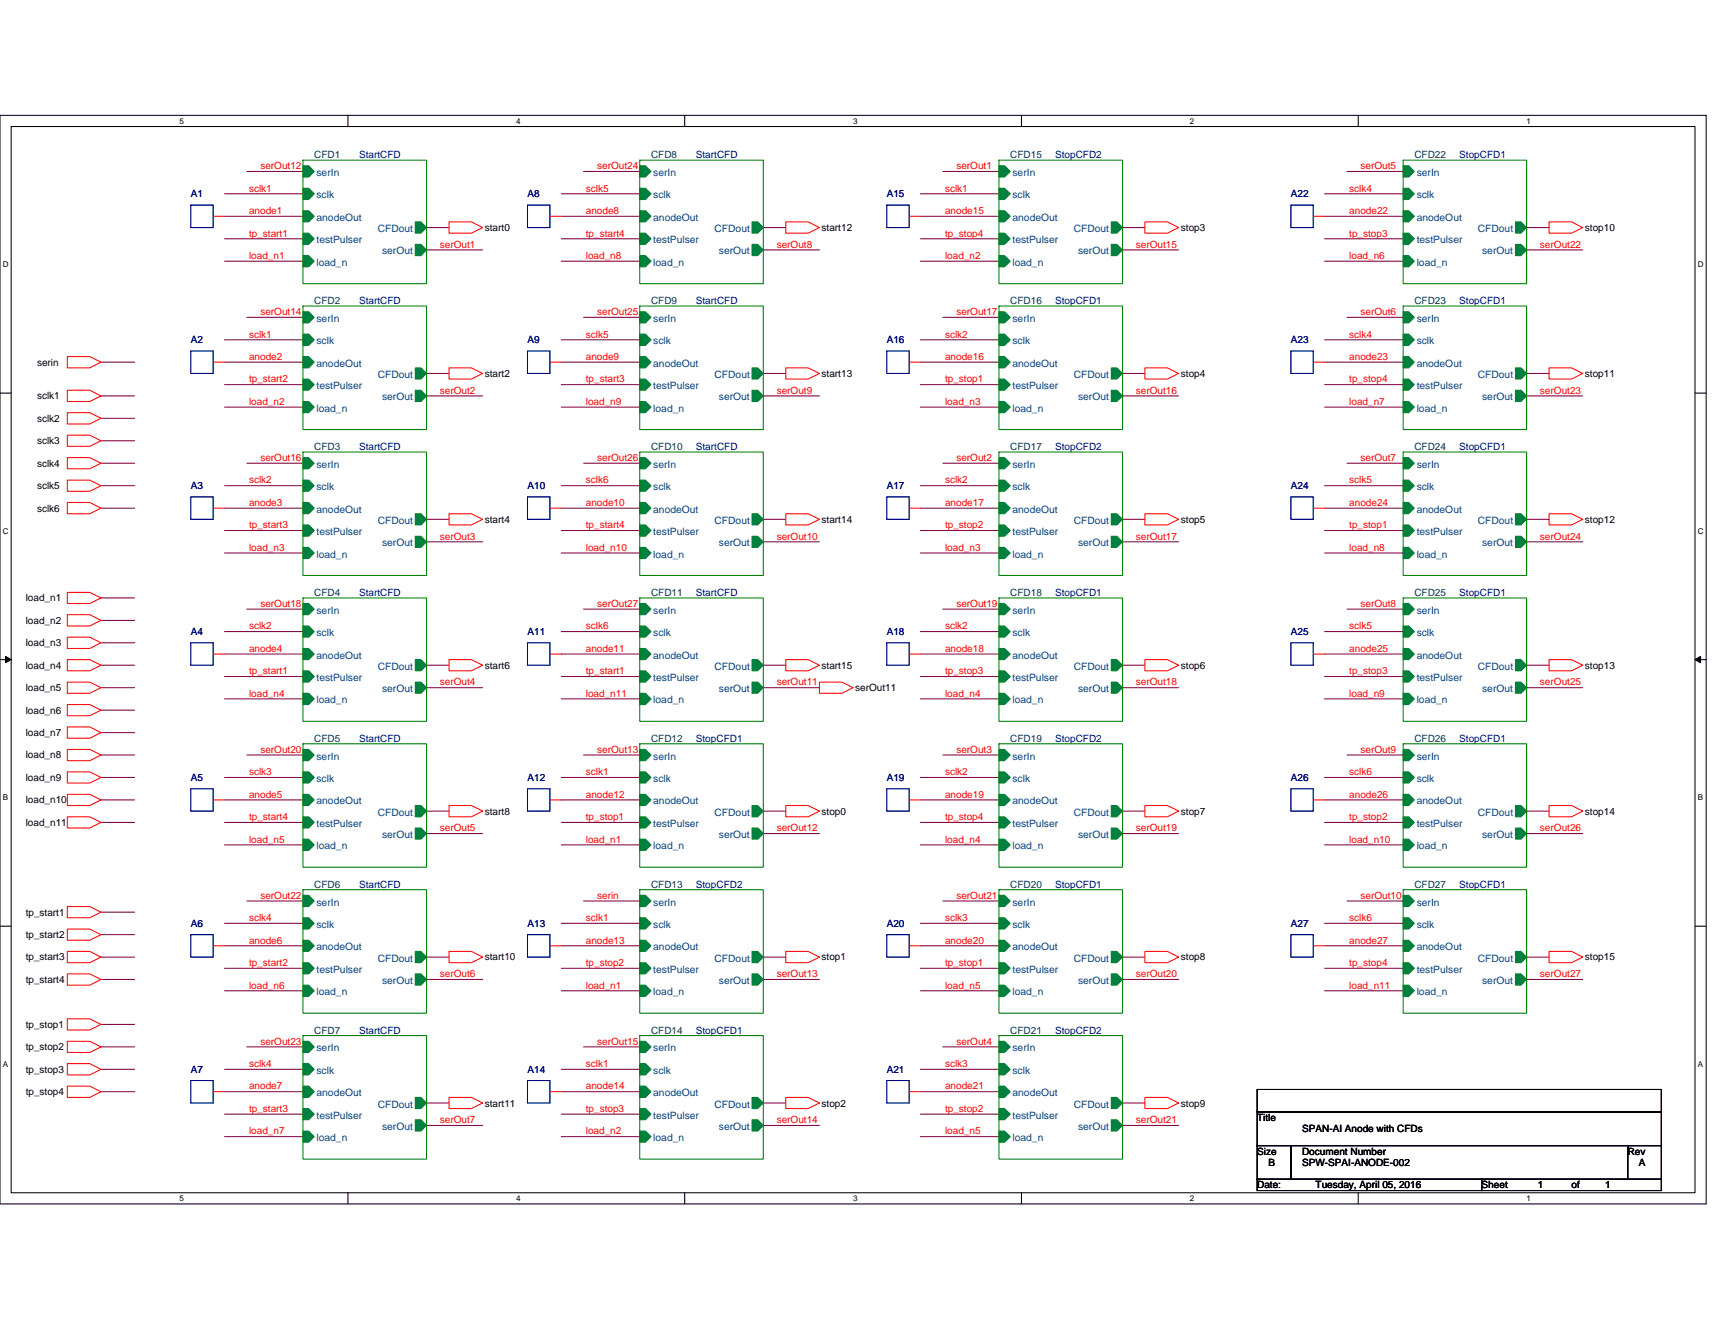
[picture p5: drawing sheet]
<svg xmlns="http://www.w3.org/2000/svg" width="279mm" height="216mm" viewBox="0 0 279 216" stroke-linecap="round" stroke-linejoin="round" font-family="sans-serif">
<path d="M0 18.8h278v177.4h-278zM1.8 20.6h274.3v173.8h-274.3z" fill="none" stroke="#000" stroke-width=".17"/>
<g fill="#fff">
<path d="M29.3 19h.7v1.4h-.7z"/>
<path d="M29.3 194.5h.7v1.5h-.7z"/>
</g>
<path d="M56.7 18.8v1.8M56.7 194.4v1.8" fill="none" stroke="#000" stroke-width=".17"/>
<g fill="#fff">
<path d="M84.1 19h.7v1.4h-.7z"/>
<path d="M84.1 194.5h.7v1.5h-.7z"/>
</g>
<path d="M111.5 18.8v1.8M111.5 194.4v1.8" fill="none" stroke="#000" stroke-width=".17"/>
<g fill="#fff">
<path d="M139 19h.7v1.4h-.7z"/>
<path d="M139 194.5h.7v1.5h-.7z"/>
</g>
<path d="M166.4 18.8v1.8M166.4 194.4v1.8" fill="none" stroke="#000" stroke-width=".17"/>
<g fill="#fff">
<path d="M193.8 19h.8v1.4h-.8z"/>
<path d="M193.8 194.5h.8v1.5h-.8z"/>
</g>
<path d="M221.3 18.8v1.8M221.3 194.4v1.8" fill="none" stroke="#000" stroke-width=".17"/>
<g fill="#fff">
<path d="M248.7 19h.7v1.4h-.7z"/>
<path d="M248.7 194.5h.7v1.5h-.7z"/>
<path d="M.5 42.3h.9v1.5h-.9z"/>
<path d="M276.6 42.3h1v1.5h-1z"/>
<path d="M.5 85.8h.9v1.4h-.9z"/>
<path d="M276.6 85.8h1v1.4h-1z"/>
</g>
<path d="M0 64.1h1.8M276.1 64.1h1.9" fill="none" stroke="#000" stroke-width=".17"/>
<g fill="#fff">
<path d="M.5 129.2h.8v1.5h-.8z"/>
<path d="M276.6 129.2h.9v1.5h-.9z"/>
</g>
<path d="M0 107.5h1.8M276.1 107.5h1.9" fill="none" stroke="#000" stroke-width=".17"/>
<path d="M.9 107l.9 .5-.9 .5zM276.1 107.5l1-.5v1z" fill="#000" stroke="#000" stroke-width=".16"/>
<g fill="#fff">
<path d="M.5 172.6h.8v1.5h-.8z"/>
<path d="M276.6 172.6h.9v1.5h-.9z"/>
</g>
<path d="M0 150.9h1.8M276.1 150.9h1.9M204.8 177.5h65.9v3.7h-65.9zM204.8 181.2h65.9v5.5h-65.9zM204.8 186.7h5.5v5.5h-5.5zM204.8 192.2h36.6v1.8h-36.6zM210.3 186.7h54.9v5.5h-54.9zM241.4 192.2h29.3v1.8h-29.3zM265.2 186.7h5.5v5.5h-5.5z" fill="none" stroke="#000" stroke-width=".17"/>
<g fill="none" stroke="#800040" stroke-width=".17">
<path d="M36.6 35.2h12.8M36.6 31.6h12.8M36.6 38.9h12.8M40.2 27.9h9.2M69.5 37.1h3.7M91.4 35.2h12.8M91.4 38.9h12.8M91.4 31.6h12.8M95.1 27.9h9.1M124.4 37.1h3.6M149.9 35.2h12.9M149.9 38.9h12.9"/>
<path d="M149.9 31.6h12.9M153.6 27.9h9.2M182.9 37.1h3.6M215.8 35.2h12.8M215.8 38.9h12.8M215.8 31.6h12.8M219.5 27.9h9.1M248.7 37.1h3.7M16.4 59h5.5M36.6 59h12.8M36.6 42.6h12.8M36.6 55.4h12.8"/>
<path d="M40.2 51.7h9.2M69.5 40.7h9.1M91.4 59h12.8M91.4 42.6h12.8M91.4 55.4h12.8M95.1 51.7h9.1M124.4 40.7h9.1M149.9 59h12.9M149.9 42.6h12.9M149.9 55.4h12.9M153.6 51.7h9.2M182.9 40.7h9.1"/>
<path d="M215.8 59h12.8M215.8 42.6h12.8M215.8 55.4h12.8M219.5 51.7h9.1M248.7 40.7h9.2M16.4 64.5h5.5M16.4 68.2h5.5M16.4 71.8h5.5M16.4 75.5h5.5M16.4 79.1h5.5M36.6 66.3h12.8M36.6 62.7h12.8"/>
<path d="M36.6 79.1h12.8M40.2 75.5h9.2M69.5 64.5h9.1M69.5 60.9h3.7M91.4 66.3h12.8M91.4 79.1h12.8M91.4 62.7h12.8M95.1 75.5h9.1M124.4 60.9h3.6M124.4 64.5h9.1M149.9 66.3h12.9M149.9 62.7h12.9"/>
<path d="M149.9 79.1h12.9M153.6 75.5h9.2M182.9 64.5h9.1M182.9 60.9h3.6M215.8 66.3h12.8M215.8 62.7h12.8M215.8 79.1h12.8M219.5 75.5h9.1M248.7 64.5h9.2M248.7 60.9h3.7M16.4 97.4h5.5M16.4 82.8h5.5"/>
<path d="M36.6 82.8h12.8M36.6 90.1h12.8M36.6 86.4h12.8M40.2 99.3h9.2M69.5 88.3h9.1M69.5 84.6h3.7M91.4 82.8h12.8M91.4 90.1h12.8M91.4 86.4h12.8M95.1 99.3h9.1M124.4 84.6h3.6M124.4 88.3h9.1"/>
<path d="M149.9 82.8h12.9M149.9 90.1h12.9M149.9 86.4h12.9M153.6 99.3h9.2M182.9 88.3h9.1M182.9 84.6h3.6M215.8 82.8h12.8M215.8 90.1h12.8M215.8 86.4h12.8M219.5 99.3h9.1M248.7 88.3h9.2M248.7 84.6h3.7"/>
<path d="M16.4 101.1h5.5M16.4 119.4h5.5M16.4 115.7h5.5M16.4 112.1h5.5M16.4 108.4h5.5M16.4 104.7h5.5M36.6 106.6h12.8M36.6 113.9h12.8M36.6 110.2h12.8M36.6 102.9h12.8M69.5 112.1h9.1M69.5 108.4h3.7"/>
<path d="M91.4 106.6h12.8M91.4 113.9h12.8M91.4 102.9h12.8M91.4 110.2h12.8M124.4 108.4h3.6M124.4 112.1h9.1M149.9 106.6h12.9M149.9 113.9h12.9M149.9 110.2h12.9M149.9 102.9h12.9M182.9 112.1h9.1M182.9 108.4h3.6"/>
<path d="M215.8 106.6h12.8M215.8 113.9h12.8M215.8 102.9h12.8M215.8 110.2h12.8M248.7 112.1h9.2M248.7 108.4h3.7M16.4 123h5.5M16.4 126.7h5.5M16.4 130.3h5.5M16.4 134h5.5M36.6 130.3h12.8M36.6 137.7h12.8"/>
<path d="M36.6 126.7h12.8M36.6 134h12.8M40.2 123h9.2M69.5 135.8h9.1M69.5 132.2h3.7M91.4 130.3h12.8M91.4 137.7h12.8M91.4 134h12.8M91.4 126.7h12.8M95.1 123h9.1M124.4 132.2h3.6M124.4 135.8h9.1"/>
<path d="M149.9 130.3h12.9M149.9 137.7h12.9M149.9 134h12.9M149.9 126.7h12.9M153.6 123h9.2M182.9 135.8h9.1M182.9 132.2h3.6M215.8 130.3h12.8M215.8 137.7h12.8M215.8 126.7h12.8M215.8 134h12.8M219.5 123h9.1"/>
<path d="M248.7 135.8h9.2M248.7 132.2h3.7M16.4 148.6h5.5M16.4 152.3h5.5M16.4 156h5.5M16.4 159.6h5.5M36.6 154.1h12.8M36.6 150.5h12.8M36.6 157.8h12.8M40.2 146.8h9.2M69.5 159.6h9.1M69.5 156h3.7"/>
<path d="M91.4 154.1h12.8M91.4 157.8h12.8M91.4 150.5h12.8M95.1 146.8h9.1M124.4 156h3.6M124.4 159.6h9.1M149.9 154.1h12.9M149.9 157.8h12.9M149.9 150.5h12.9M153.6 146.8h9.2M182.9 159.6h9.1M182.9 156h3.6"/>
<path d="M215.8 154.1h12.8M215.8 157.8h12.8M215.8 150.5h12.8M219.5 146.8h9.1M248.7 159.6h9.2M248.7 156h3.7M16.4 166.9h5.5M16.4 170.6h5.5M16.4 174.2h5.5M16.4 177.9h5.5M36.6 177.9h12.8M36.6 161.4h12.8"/>
<path d="M36.6 174.2h12.8M40.2 170.6h9.2M69.5 179.7h3.7M91.4 177.9h12.8M91.4 161.4h12.8M91.4 174.2h12.8M95.1 170.6h9.1M124.4 179.7h3.6M149.9 177.9h12.9M149.9 161.4h12.9M149.9 174.2h12.9M153.6 170.6h9.2"/>
<path d="M182.9 179.7h3.6M215.8 161.4h12.8M36.6 185.2h12.8M36.6 181.5h12.8M69.5 183.4h9.1M91.4 185.2h12.8M91.4 181.5h12.8M124.4 183.4h9.1M149.9 185.2h12.9M149.9 181.5h12.9M182.9 183.4h9.1"/>
</g>
<g fill="none" stroke="#f00" stroke-width=".17">
<path d="M34.7 35.2h1.9M73.2 36.2h3.6l1.8 .9-1.8 .9h-3.6zM89.6 35.2h1.8M128 36.2h3.7l1.8 .9-1.8 .9h-3.7zM148.1 35.2h1.8M186.5 36.2h3.7l1.8 .9-1.8 .9h-3.7zM214 35.2h1.8M252.4 36.2h3.6l1.9 .9-1.9 .9h-3.6zM11 58.1h3.6l1.8 .9-1.8 .9h-3.6zM34.7 59h1.9M73.2 59.9h3.6l1.8 1-1.8 .9h-3.6zM89.6 59h1.8"/>
<path d="M128 59.9h3.7l1.8 1-1.8 .9h-3.7zM148.1 59h1.8M186.5 59.9h3.7l1.8 1-1.8 .9h-3.7zM214 59h1.8M252.4 59.9h3.6l1.9 1-1.9 .9h-3.6zM11 63.6h3.6l1.8 .9-1.8 .9h-3.6zM11 67.2h3.6l1.8 1-1.8 .9h-3.6zM11 70.9h3.6l1.8 .9-1.8 .9h-3.6zM11 74.6h3.6l1.8 .9-1.8 .9h-3.6zM11 78.2h3.6l1.8 .9-1.8 1h-3.6zM11 81.9h3.6l1.8 .9-1.8 .9h-3.6zM11 96.5h3.6l1.8 .9-1.8 .9h-3.6z"/>
<path d="M34.7 82.8h1.9M73.2 83.7h3.6l1.8 .9-1.8 .9h-3.6zM89.6 82.8h1.8M128 83.7h3.7l1.8 .9-1.8 .9h-3.7zM148.1 82.8h1.8M186.5 83.7h3.7l1.8 .9-1.8 .9h-3.7zM214 82.8h1.8M252.4 83.7h3.6l1.9 .9-1.9 .9h-3.6zM11 111.1h3.6l1.8 1-1.8 .9h-3.6zM11 114.8h3.6l1.8 .9-1.8 .9h-3.6zM11 100.2h3.6l1.8 .9-1.8 .9h-3.6zM11 103.8h3.6l1.8 .9-1.8 1h-3.6z"/>
<path d="M11 107.5h3.6l1.8 .9-1.8 .9h-3.6zM11 118.4h3.6l1.8 1-1.8 .9h-3.6zM34.7 106.6h1.9M73.2 107.5h3.6l1.8 .9-1.8 .9h-3.6zM89.6 106.6h1.8M128 107.5h3.7l1.8 .9-1.8 .9h-3.7zM133.5 111.1h3.7l1.8 1-1.8 .9h-3.7zM148.1 106.6h1.8M186.5 107.5h3.7l1.8 .9-1.8 .9h-3.7zM214 106.6h1.8M252.4 107.5h3.6l1.9 .9-1.9 .9h-3.6zM11 122.1h3.6l1.8 .9-1.8 1h-3.6z"/>
<path d="M11 125.8h3.6l1.8 .9-1.8 .9h-3.6zM11 129.4h3.6l1.8 .9-1.8 1h-3.6zM11 133.1h3.6l1.8 .9-1.8 .9h-3.6zM34.7 130.3h1.9M73.2 131.3h3.6l1.8 .9-1.8 .9h-3.6zM89.6 130.3h1.8M128 131.3h3.7l1.8 .9-1.8 .9h-3.7zM148.1 130.3h1.8M186.5 131.3h3.7l1.8 .9-1.8 .9h-3.7zM214 130.3h1.8M252.4 131.3h3.6l1.9 .9-1.9 .9h-3.6zM11 147.7h3.6l1.8 .9-1.8 .9h-3.6z"/>
<path d="M11 151.4h3.6l1.8 .9-1.8 .9h-3.6zM11 155h3.6l1.8 1-1.8 .9h-3.6zM11 158.7h3.6l1.8 .9-1.8 .9h-3.6zM34.7 154.1h1.9M73.2 155h3.6l1.8 1-1.8 .9h-3.6zM89.6 154.1h1.8M128 155h3.7l1.8 1-1.8 .9h-3.7zM148.1 154.1h1.8M186.5 155h3.7l1.8 1-1.8 .9h-3.7zM214 154.1h1.8M252.4 155h3.6l1.9 1-1.9 .9h-3.6zM11 166h3.6l1.8 .9-1.8 .9h-3.6z"/>
<path d="M11 169.7h3.6l1.8 .9-1.8 .9h-3.6zM11 173.3h3.6l1.8 .9-1.8 1h-3.6zM11 177h3.6l1.8 .9-1.8 .9h-3.6zM34.7 177.9h1.9M73.2 178.8h3.6l1.8 .9-1.8 .9h-3.6zM89.6 177.9h1.8M128 178.8h3.7l1.8 .9-1.8 .9h-3.7zM148.1 177.9h1.8M186.5 178.8h3.7l1.8 .9-1.8 .9h-3.7z"/>
</g>
<g fill="none" stroke="#00f" stroke-width=".17">
<path d="M31.1 33.4h3.6v3.7h-3.6zM85.9 33.4h3.7v3.7h-3.7zM144.5 33.4h3.6v3.7h-3.6zM210.3 33.4h3.7v3.7h-3.7zM31.1 57.2h3.6v3.7h-3.6zM85.9 57.2h3.7v3.7h-3.7zM144.5 57.2h3.6v3.7h-3.6zM210.3 57.2h3.7v3.7h-3.7zM31.1 81h3.6v3.6h-3.6zM85.9 81h3.7v3.6h-3.7zM144.5 81h3.6v3.6h-3.6zM210.3 81h3.7v3.6h-3.7z"/>
<path d="M31.1 104.7h3.6v3.7h-3.6zM85.9 104.7h3.7v3.7h-3.7zM144.5 104.7h3.6v3.7h-3.6zM210.3 104.7h3.7v3.7h-3.7zM31.1 128.5h3.6v3.7h-3.6zM85.9 128.5h3.7v3.7h-3.7zM144.5 128.5h3.6v3.7h-3.6zM210.3 128.5h3.7v3.7h-3.7zM31.1 152.3h3.6v3.7h-3.6zM85.9 152.3h3.7v3.7h-3.7zM144.5 152.3h3.6v3.7h-3.6zM210.3 152.3h3.7v3.7h-3.7z"/>
<path d="M31.1 176.1h3.6v3.6h-3.6zM85.9 176.1h3.7v3.6h-3.7zM144.5 176.1h3.6v3.6h-3.6z"/>
</g>
<g fill="#008040" stroke="#008040" stroke-width=".17">
<path d="M49.4 81.9h.9l.9 .9-.9 .9h-.9z" fill-rule="evenodd"/>
<path d="M49.4 78.2h.9l.9 .9-.9 1h-.9z" fill-rule="evenodd"/>
<path d="M49.4 74.6h.9l.9 .9-.9 .9h-.9z" fill-rule="evenodd"/>
<path d="M49.4 89.2h.9l.9 .9-.9 .9h-.9z" fill-rule="evenodd"/>
<path d="M67.6 87.4h1l.9 .9-.9 .9h-1z" fill-rule="evenodd"/>
<path d="M49.4 85.5h.9l.9 .9-.9 1h-.9z" fill-rule="evenodd"/>
<path d="M67.6 83.7h1l.9 .9-.9 .9h-1z" fill-rule="evenodd"/>
<path d="M104.2 153.2h1l.9 .9-.9 .9h-1z" fill-rule="evenodd"/>
<path d="M104.2 149.5h1l.9 1-.9 .9h-1z" fill-rule="evenodd"/>
<path d="M104.2 145.9h1l.9 .9-.9 .9h-1z" fill-rule="evenodd"/>
<path d="M104.2 160.5h1l.9 .9-.9 .9h-1z" fill-rule="evenodd"/>
<path d="M122.5 158.7h.9l1 .9-1 .9h-.9z" fill-rule="evenodd"/>
<path d="M104.2 156.9h1l.9 .9-.9 .9h-1z" fill-rule="evenodd"/>
<path d="M122.5 155h.9l1 1-1 .9h-.9z" fill-rule="evenodd"/>
<path d="M228.6 129.4h.9l.9 .9-.9 1h-.9z" fill-rule="evenodd"/>
<path d="M228.6 125.8h.9l.9 .9-.9 .9h-.9z" fill-rule="evenodd"/>
<path d="M228.6 122.1h.9l.9 .9-.9 1h-.9z" fill-rule="evenodd"/>
<path d="M228.6 136.7h.9l.9 1-.9 .9h-.9z" fill-rule="evenodd"/>
<path d="M246.9 134.9h.9l.9 .9-.9 .9h-.9z" fill-rule="evenodd"/>
<path d="M228.6 133.1h.9l.9 .9-.9 .9h-.9z" fill-rule="evenodd"/>
<path d="M246.9 131.3h.9l.9 .9-.9 .9h-.9z" fill-rule="evenodd"/>
<path d="M104.2 177h1l.9 .9-.9 .9h-1z" fill-rule="evenodd"/>
<path d="M104.2 173.3h1l.9 .9-.9 1h-1z" fill-rule="evenodd"/>
<path d="M104.2 169.7h1l.9 .9-.9 .9h-1z" fill-rule="evenodd"/>
<path d="M104.2 184.3h1l.9 .9-.9 .9h-1z" fill-rule="evenodd"/>
<path d="M122.5 182.5h.9l1 .9-1 .9h-.9z" fill-rule="evenodd"/>
<path d="M104.2 180.6h1l.9 .9-.9 1h-1z" fill-rule="evenodd"/>
<path d="M122.5 178.8h.9l1 .9-1 .9h-.9z" fill-rule="evenodd"/>
<path d="M228.6 153.2h.9l.9 .9-.9 .9h-.9z" fill-rule="evenodd"/>
<path d="M228.6 149.5h.9l.9 1-.9 .9h-.9z" fill-rule="evenodd"/>
<path d="M228.6 145.9h.9l.9 .9-.9 .9h-.9z" fill-rule="evenodd"/>
<path d="M228.6 160.5h.9l.9 .9-.9 .9h-.9z" fill-rule="evenodd"/>
<path d="M246.9 158.7h.9l.9 .9-.9 .9h-.9z" fill-rule="evenodd"/>
<path d="M228.6 156.9h.9l.9 .9-.9 .9h-.9z" fill-rule="evenodd"/>
<path d="M246.9 155h.9l.9 1-.9 .9h-.9z" fill-rule="evenodd"/>
<path d="M162.8 34.3h.9l.9 .9-.9 1h-.9z" fill-rule="evenodd"/>
<path d="M162.8 30.7h.9l.9 .9-.9 .9h-.9z" fill-rule="evenodd"/>
<path d="M162.8 27h.9l.9 .9-.9 1h-.9z" fill-rule="evenodd"/>
<path d="M162.8 41.7h.9l.9 .9-.9 .9h-.9z" fill-rule="evenodd"/>
<path d="M181 39.8h.9l1 .9-1 1h-.9z" fill-rule="evenodd"/>
<path d="M162.8 38h.9l.9 .9-.9 .9h-.9z" fill-rule="evenodd"/>
<path d="M181 36.2h.9l1 .9-1 .9h-.9z" fill-rule="evenodd"/>
<path d="M162.8 58.1h.9l.9 .9-.9 .9h-.9z" fill-rule="evenodd"/>
<path d="M162.8 54.4h.9l.9 1-.9 .9h-.9z" fill-rule="evenodd"/>
<path d="M162.8 50.8h.9l.9 .9-.9 .9h-.9z" fill-rule="evenodd"/>
<path d="M162.8 65.4h.9l.9 .9-.9 .9h-.9z" fill-rule="evenodd"/>
<path d="M181 63.6h.9l1 .9-1 .9h-.9z" fill-rule="evenodd"/>
<path d="M162.8 61.8h.9l.9 .9-.9 .9h-.9z" fill-rule="evenodd"/>
<path d="M181 59.9h.9l1 1-1 .9h-.9z" fill-rule="evenodd"/>
<path d="M49.4 105.7h.9l.9 .9-.9 .9h-.9z" fill-rule="evenodd"/>
<path d="M49.4 102h.9l.9 .9-.9 .9h-.9z" fill-rule="evenodd"/>
<path d="M49.4 98.3h.9l.9 1-.9 .9h-.9z" fill-rule="evenodd"/>
<path d="M49.4 113h.9l.9 .9-.9 .9h-.9z" fill-rule="evenodd"/>
<path d="M67.6 111.1h1l.9 1-.9 .9h-1z" fill-rule="evenodd"/>
<path d="M49.4 109.3h.9l.9 .9-.9 .9h-.9z" fill-rule="evenodd"/>
<path d="M67.6 107.5h1l.9 .9-.9 .9h-1z" fill-rule="evenodd"/>
<path d="M162.8 81.9h.9l.9 .9-.9 .9h-.9z" fill-rule="evenodd"/>
<path d="M162.8 78.2h.9l.9 .9-.9 1h-.9z" fill-rule="evenodd"/>
<path d="M162.8 74.6h.9l.9 .9-.9 .9h-.9z" fill-rule="evenodd"/>
<path d="M162.8 89.2h.9l.9 .9-.9 .9h-.9z" fill-rule="evenodd"/>
<path d="M181 87.4h.9l1 .9-1 .9h-.9z" fill-rule="evenodd"/>
<path d="M162.8 85.5h.9l.9 .9-.9 1h-.9z" fill-rule="evenodd"/>
<path d="M181 83.7h.9l1 .9-1 .9h-.9z" fill-rule="evenodd"/>
<path d="M49.4 129.4h.9l.9 .9-.9 1h-.9z" fill-rule="evenodd"/>
<path d="M49.4 125.8h.9l.9 .9-.9 .9h-.9z" fill-rule="evenodd"/>
<path d="M49.4 122.1h.9l.9 .9-.9 1h-.9z" fill-rule="evenodd"/>
<path d="M49.4 136.7h.9l.9 1-.9 .9h-.9z" fill-rule="evenodd"/>
<path d="M67.6 134.9h1l.9 .9-.9 .9h-1z" fill-rule="evenodd"/>
<path d="M49.4 133.1h.9l.9 .9-.9 .9h-.9z" fill-rule="evenodd"/>
<path d="M67.6 131.3h1l.9 .9-.9 .9h-1z" fill-rule="evenodd"/>
<path d="M162.8 105.7h.9l.9 .9-.9 .9h-.9z" fill-rule="evenodd"/>
<path d="M162.8 102h.9l.9 .9-.9 .9h-.9z" fill-rule="evenodd"/>
<path d="M162.8 98.3h.9l.9 1-.9 .9h-.9z" fill-rule="evenodd"/>
<path d="M162.8 113h.9l.9 .9-.9 .9h-.9z" fill-rule="evenodd"/>
<path d="M181 111.1h.9l1 1-1 .9h-.9z" fill-rule="evenodd"/>
<path d="M162.8 109.3h.9l.9 .9-.9 .9h-.9z" fill-rule="evenodd"/>
<path d="M181 107.5h.9l1 .9-1 .9h-.9z" fill-rule="evenodd"/>
<path d="M49.4 153.2h.9l.9 .9-.9 .9h-.9z" fill-rule="evenodd"/>
<path d="M49.4 149.5h.9l.9 1-.9 .9h-.9z" fill-rule="evenodd"/>
<path d="M49.4 145.9h.9l.9 .9-.9 .9h-.9z" fill-rule="evenodd"/>
<path d="M49.4 160.5h.9l.9 .9-.9 .9h-.9z" fill-rule="evenodd"/>
<path d="M67.6 158.7h1l.9 .9-.9 .9h-1z" fill-rule="evenodd"/>
<path d="M49.4 156.9h.9l.9 .9-.9 .9h-.9z" fill-rule="evenodd"/>
<path d="M67.6 155h1l.9 1-.9 .9h-1z" fill-rule="evenodd"/>
<path d="M162.8 129.4h.9l.9 .9-.9 1h-.9z" fill-rule="evenodd"/>
<path d="M162.8 125.8h.9l.9 .9-.9 .9h-.9z" fill-rule="evenodd"/>
<path d="M162.8 122.1h.9l.9 .9-.9 1h-.9z" fill-rule="evenodd"/>
<path d="M162.8 136.7h.9l.9 1-.9 .9h-.9z" fill-rule="evenodd"/>
<path d="M181 134.9h.9l1 .9-1 .9h-.9z" fill-rule="evenodd"/>
<path d="M162.8 133.1h.9l.9 .9-.9 .9h-.9z" fill-rule="evenodd"/>
<path d="M181 131.3h.9l1 .9-1 .9h-.9z" fill-rule="evenodd"/>
<path d="M49.4 177h.9l.9 .9-.9 .9h-.9z" fill-rule="evenodd"/>
<path d="M49.4 173.3h.9l.9 .9-.9 1h-.9z" fill-rule="evenodd"/>
<path d="M49.4 169.7h.9l.9 .9-.9 .9h-.9z" fill-rule="evenodd"/>
<path d="M49.4 184.3h.9l.9 .9-.9 .9h-.9z" fill-rule="evenodd"/>
<path d="M67.6 182.5h1l.9 .9-.9 .9h-1z" fill-rule="evenodd"/>
<path d="M49.4 180.6h.9l.9 .9-.9 1h-.9z" fill-rule="evenodd"/>
<path d="M67.6 178.8h1l.9 .9-.9 .9h-1z" fill-rule="evenodd"/>
<path d="M162.8 153.2h.9l.9 .9-.9 .9h-.9z" fill-rule="evenodd"/>
<path d="M162.8 149.5h.9l.9 1-.9 .9h-.9z" fill-rule="evenodd"/>
<path d="M162.8 145.9h.9l.9 .9-.9 .9h-.9z" fill-rule="evenodd"/>
<path d="M162.8 160.5h.9l.9 .9-.9 .9h-.9z" fill-rule="evenodd"/>
<path d="M181 158.7h.9l1 .9-1 .9h-.9z" fill-rule="evenodd"/>
<path d="M162.8 156.9h.9l.9 .9-.9 .9h-.9z" fill-rule="evenodd"/>
<path d="M181 155h.9l1 1-1 .9h-.9z" fill-rule="evenodd"/>
<path d="M104.2 34.3h1l.9 .9-.9 1h-1z" fill-rule="evenodd"/>
<path d="M104.2 30.7h1l.9 .9-.9 .9h-1z" fill-rule="evenodd"/>
<path d="M104.2 27h1l.9 .9-.9 1h-1z" fill-rule="evenodd"/>
<path d="M104.2 41.7h1l.9 .9-.9 .9h-1z" fill-rule="evenodd"/>
<path d="M122.5 39.8h.9l1 .9-1 1h-.9z" fill-rule="evenodd"/>
<path d="M104.2 38h1l.9 .9-.9 .9h-1z" fill-rule="evenodd"/>
<path d="M122.5 36.2h.9l1 .9-1 .9h-.9z" fill-rule="evenodd"/>
<path d="M162.8 177h.9l.9 .9-.9 .9h-.9z" fill-rule="evenodd"/>
<path d="M162.8 173.3h.9l.9 .9-.9 1h-.9z" fill-rule="evenodd"/>
<path d="M162.8 169.7h.9l.9 .9-.9 .9h-.9z" fill-rule="evenodd"/>
<path d="M162.8 184.3h.9l.9 .9-.9 .9h-.9z" fill-rule="evenodd"/>
<path d="M181 182.5h.9l1 .9-1 .9h-.9z" fill-rule="evenodd"/>
<path d="M162.8 180.6h.9l.9 .9-.9 1h-.9z" fill-rule="evenodd"/>
<path d="M181 178.8h.9l1 .9-1 .9h-.9z" fill-rule="evenodd"/>
<path d="M104.2 58.1h1l.9 .9-.9 .9h-1z" fill-rule="evenodd"/>
<path d="M104.2 54.4h1l.9 1-.9 .9h-1z" fill-rule="evenodd"/>
<path d="M104.2 50.8h1l.9 .9-.9 .9h-1z" fill-rule="evenodd"/>
<path d="M104.2 65.4h1l.9 .9-.9 .9h-1z" fill-rule="evenodd"/>
<path d="M122.5 63.6h.9l1 .9-1 .9h-.9z" fill-rule="evenodd"/>
<path d="M104.2 61.8h1l.9 .9-.9 .9h-1z" fill-rule="evenodd"/>
<path d="M122.5 59.9h.9l1 1-1 .9h-.9z" fill-rule="evenodd"/>
<path d="M228.6 34.3h.9l.9 .9-.9 1h-.9z" fill-rule="evenodd"/>
<path d="M228.6 30.7h.9l.9 .9-.9 .9h-.9z" fill-rule="evenodd"/>
<path d="M228.6 27h.9l.9 .9-.9 1h-.9z" fill-rule="evenodd"/>
<path d="M228.6 41.7h.9l.9 .9-.9 .9h-.9z" fill-rule="evenodd"/>
<path d="M246.9 39.8h.9l.9 .9-.9 1h-.9z" fill-rule="evenodd"/>
<path d="M228.6 38h.9l.9 .9-.9 .9h-.9z" fill-rule="evenodd"/>
<path d="M246.9 36.2h.9l.9 .9-.9 .9h-.9z" fill-rule="evenodd"/>
<path d="M49.4 58.1h.9l.9 .9-.9 .9h-.9z" fill-rule="evenodd"/>
<path d="M49.4 54.4h.9l.9 1-.9 .9h-.9z" fill-rule="evenodd"/>
<path d="M49.4 50.8h.9l.9 .9-.9 .9h-.9z" fill-rule="evenodd"/>
<path d="M49.4 65.4h.9l.9 .9-.9 .9h-.9z" fill-rule="evenodd"/>
<path d="M67.6 63.6h1l.9 .9-.9 .9h-1z" fill-rule="evenodd"/>
<path d="M49.4 61.8h.9l.9 .9-.9 .9h-.9z" fill-rule="evenodd"/>
<path d="M67.6 59.9h1l.9 1-.9 .9h-1z" fill-rule="evenodd"/>
<path d="M104.2 81.9h1l.9 .9-.9 .9h-1z" fill-rule="evenodd"/>
<path d="M104.2 78.2h1l.9 .9-.9 1h-1z" fill-rule="evenodd"/>
<path d="M104.2 74.6h1l.9 .9-.9 .9h-1z" fill-rule="evenodd"/>
<path d="M104.2 89.2h1l.9 .9-.9 .9h-1z" fill-rule="evenodd"/>
<path d="M122.5 87.4h.9l1 .9-1 .9h-.9z" fill-rule="evenodd"/>
<path d="M104.2 85.5h1l.9 .9-.9 1h-1z" fill-rule="evenodd"/>
<path d="M122.5 83.7h.9l1 .9-1 .9h-.9z" fill-rule="evenodd"/>
<path d="M228.6 58.1h.9l.9 .9-.9 .9h-.9z" fill-rule="evenodd"/>
<path d="M228.6 54.4h.9l.9 1-.9 .9h-.9z" fill-rule="evenodd"/>
<path d="M228.6 50.8h.9l.9 .9-.9 .9h-.9z" fill-rule="evenodd"/>
<path d="M228.6 65.4h.9l.9 .9-.9 .9h-.9z" fill-rule="evenodd"/>
<path d="M246.9 63.6h.9l.9 .9-.9 .9h-.9z" fill-rule="evenodd"/>
<path d="M228.6 61.8h.9l.9 .9-.9 .9h-.9z" fill-rule="evenodd"/>
<path d="M246.9 59.9h.9l.9 1-.9 .9h-.9z" fill-rule="evenodd"/>
<path d="M49.4 34.3h.9l.9 .9-.9 1h-.9z" fill-rule="evenodd"/>
<path d="M49.4 30.7h.9l.9 .9-.9 .9h-.9z" fill-rule="evenodd"/>
<path d="M49.4 27h.9l.9 .9-.9 1h-.9z" fill-rule="evenodd"/>
<path d="M49.4 41.7h.9l.9 .9-.9 .9h-.9z" fill-rule="evenodd"/>
<path d="M67.6 39.8h1l.9 .9-.9 1h-1z" fill-rule="evenodd"/>
<path d="M49.4 38h.9l.9 .9-.9 .9h-.9z" fill-rule="evenodd"/>
<path d="M67.6 36.2h1l.9 .9-.9 .9h-1z" fill-rule="evenodd"/>
<path d="M104.2 105.7h1l.9 .9-.9 .9h-1z" fill-rule="evenodd"/>
<path d="M104.2 102h1l.9 .9-.9 .9h-1z" fill-rule="evenodd"/>
<path d="M104.2 98.3h1l.9 1-.9 .9h-1z" fill-rule="evenodd"/>
<path d="M104.2 113h1l.9 .9-.9 .9h-1z" fill-rule="evenodd"/>
<path d="M122.5 111.1h.9l1 1-1 .9h-.9z" fill-rule="evenodd"/>
<path d="M104.2 109.3h1l.9 .9-.9 .9h-1z" fill-rule="evenodd"/>
<path d="M122.5 107.5h.9l1 .9-1 .9h-.9z" fill-rule="evenodd"/>
<path d="M228.6 81.9h.9l.9 .9-.9 .9h-.9z" fill-rule="evenodd"/>
<path d="M228.6 78.2h.9l.9 .9-.9 1h-.9z" fill-rule="evenodd"/>
<path d="M228.6 74.6h.9l.9 .9-.9 .9h-.9z" fill-rule="evenodd"/>
<path d="M228.6 89.2h.9l.9 .9-.9 .9h-.9z" fill-rule="evenodd"/>
<path d="M246.9 87.4h.9l.9 .9-.9 .9h-.9z" fill-rule="evenodd"/>
<path d="M228.6 85.5h.9l.9 .9-.9 1h-.9z" fill-rule="evenodd"/>
<path d="M246.9 83.7h.9l.9 .9-.9 .9h-.9z" fill-rule="evenodd"/>
<path d="M104.2 129.4h1l.9 .9-.9 1h-1z" fill-rule="evenodd"/>
<path d="M104.2 125.8h1l.9 .9-.9 .9h-1z" fill-rule="evenodd"/>
<path d="M104.2 122.1h1l.9 .9-.9 1h-1z" fill-rule="evenodd"/>
<path d="M104.2 136.7h1l.9 1-.9 .9h-1z" fill-rule="evenodd"/>
<path d="M122.5 134.9h.9l1 .9-1 .9h-.9z" fill-rule="evenodd"/>
<path d="M104.2 133.1h1l.9 .9-.9 .9h-1z" fill-rule="evenodd"/>
<path d="M122.5 131.3h.9l1 .9-1 .9h-.9z" fill-rule="evenodd"/>
<path d="M228.6 105.7h.9l.9 .9-.9 .9h-.9z" fill-rule="evenodd"/>
<path d="M228.6 102h.9l.9 .9-.9 .9h-.9z" fill-rule="evenodd"/>
<path d="M228.6 98.3h.9l.9 1-.9 .9h-.9z" fill-rule="evenodd"/>
<path d="M228.6 113h.9l.9 .9-.9 .9h-.9z" fill-rule="evenodd"/>
<path d="M246.9 111.1h.9l.9 1-.9 .9h-.9z" fill-rule="evenodd"/>
<path d="M228.6 109.3h.9l.9 .9-.9 .9h-.9z" fill-rule="evenodd"/>
<path d="M246.9 107.5h.9l.9 .9-.9 .9h-.9z" fill-rule="evenodd"/>
</g>
<g fill="none" stroke="#008000" stroke-width=".17">
<path d="M49.4 26.1h20.1v20.1h-20.1zM104.2 26.1h20.2v20.1h-20.2zM162.8 26.1h20.1v20.1h-20.1zM228.6 26.1h20.1v20.1h-20.1zM49.4 49.9h20.1v20.1h-20.1zM104.2 49.9h20.2v20.1h-20.2zM162.8 49.9h20.1v20.1h-20.1zM228.6 49.9h20.1v20.1h-20.1zM49.4 73.7h20.1v20.1h-20.1zM104.2 73.7h20.2v20.1h-20.2zM162.8 73.7h20.1v20.1h-20.1zM228.6 73.7h20.1v20.1h-20.1z"/>
<path d="M49.4 97.4h20.1v20.1h-20.1zM104.2 97.4h20.2v20.1h-20.2zM162.8 97.4h20.1v20.1h-20.1zM228.6 97.4h20.1v20.1h-20.1zM49.4 121.2h20.1v20.1h-20.1zM104.2 121.2h20.2v20.1h-20.2zM162.8 121.2h20.1v20.1h-20.1zM228.6 121.2h20.1v20.1h-20.1zM49.4 145h20.1v20.1h-20.1zM104.2 145h20.2v20.1h-20.2zM162.8 145h20.1v20.1h-20.1zM228.6 145h20.1v20.1h-20.1z"/>
<path d="M49.4 168.7h20.1v20.2h-20.1zM104.2 168.7h20.2v20.2h-20.2zM162.8 168.7h20.1v20.2h-20.1z"/>
</g>
<g font-size="1.7" fill="#004080">
<text x="51.6" y="28.7">serIn</text>
<text x="106.4" y="28.7">serIn</text>
<text x="165" y="28.7">serIn</text>
<text x="230.8" y="28.7">serIn</text>
<text x="51.6" y="36">anodeOut</text>
<text x="51.6" y="32.3">sclk</text>
<text x="106.4" y="36">anodeOut</text>
<text x="106.4" y="32.3">sclk</text>
<text x="165" y="36">anodeOut</text>
<text x="165" y="32.3">sclk</text>
<text x="230.8" y="36">anodeOut</text>
<text x="230.8" y="32.3">sclk</text>
<text x="51.6" y="39.6">testPulser</text>
<text x="61.5" y="37.8">CFDout</text>
<text x="62.3" y="41.5">serOut</text>
<text x="106.4" y="39.6">testPulser</text>
<text x="116.4" y="37.8">CFDout</text>
<text x="117.1" y="41.5">serOut</text>
<text x="165" y="39.6">testPulser</text>
<text x="174.9" y="37.8">CFDout</text>
<text x="175.6" y="41.5">serOut</text>
<text x="230.8" y="39.6">testPulser</text>
<text x="240.7" y="37.8">CFDout</text>
<text x="241.5" y="41.5">serOut</text>
<text x="51.6" y="43.3">load_n</text>
<text x="106.4" y="43.3">load_n</text>
<text x="165" y="43.3">load_n</text>
<text x="230.8" y="43.3">load_n</text>
<text x="51.6" y="52.5">serIn</text>
<text x="106.4" y="52.5">serIn</text>
<text x="165" y="52.5">serIn</text>
<text x="230.8" y="52.5">serIn</text>
<text x="51.6" y="59.8">anodeOut</text>
<text x="51.6" y="56.1">sclk</text>
<text x="106.4" y="59.8">anodeOut</text>
<text x="106.4" y="56.1">sclk</text>
<text x="165" y="59.8">anodeOut</text>
<text x="165" y="56.1">sclk</text>
<text x="230.8" y="59.8">anodeOut</text>
<text x="230.8" y="56.1">sclk</text>
<text x="51.6" y="63.4">testPulser</text>
<text x="61.5" y="61.6">CFDout</text>
<text x="62.3" y="65.3">serOut</text>
<text x="106.4" y="63.4">testPulser</text>
<text x="116.4" y="61.6">CFDout</text>
<text x="117.1" y="65.3">serOut</text>
<text x="165" y="63.4">testPulser</text>
<text x="174.9" y="61.6">CFDout</text>
<text x="175.6" y="65.3">serOut</text>
<text x="230.8" y="63.4">testPulser</text>
<text x="240.7" y="61.6">CFDout</text>
<text x="241.5" y="65.3">serOut</text>
<text x="51.6" y="67.1">load_n</text>
<text x="106.4" y="67.1">load_n</text>
<text x="165" y="67.1">load_n</text>
<text x="230.8" y="67.1">load_n</text>
<text x="51.6" y="76.2">serIn</text>
<text x="106.4" y="76.2">serIn</text>
<text x="165" y="76.2">serIn</text>
<text x="230.8" y="76.2">serIn</text>
<text x="51.6" y="83.5">anodeOut</text>
<text x="51.6" y="79.9">sclk</text>
<text x="106.4" y="83.5">anodeOut</text>
<text x="106.4" y="79.9">sclk</text>
<text x="165" y="83.5">anodeOut</text>
<text x="165" y="79.9">sclk</text>
<text x="230.8" y="83.5">anodeOut</text>
<text x="230.8" y="79.9">sclk</text>
<text x="51.6" y="87.2">testPulser</text>
<text x="61.5" y="85.4">CFDout</text>
<text x="62.3" y="89">serOut</text>
<text x="106.4" y="87.2">testPulser</text>
<text x="116.4" y="85.4">CFDout</text>
<text x="117.1" y="89">serOut</text>
<text x="165" y="87.2">testPulser</text>
<text x="174.9" y="85.4">CFDout</text>
<text x="175.6" y="89">serOut</text>
<text x="230.8" y="87.2">testPulser</text>
<text x="240.7" y="85.4">CFDout</text>
<text x="241.5" y="89">serOut</text>
<text x="51.6" y="90.8">load_n</text>
<text x="106.4" y="90.8">load_n</text>
<text x="165" y="90.8">load_n</text>
<text x="230.8" y="90.8">load_n</text>
<text x="51.6" y="100">serIn</text>
<text x="106.4" y="100">serIn</text>
<text x="165" y="100">serIn</text>
<text x="230.8" y="100">serIn</text>
<text x="51.6" y="107.3">anodeOut</text>
<text x="51.6" y="103.7">sclk</text>
<text x="106.4" y="107.3">anodeOut</text>
<text x="106.4" y="103.7">sclk</text>
<text x="165" y="107.3">anodeOut</text>
<text x="165" y="103.7">sclk</text>
<text x="230.8" y="107.3">anodeOut</text>
<text x="230.8" y="103.7">sclk</text>
<text x="51.6" y="111">testPulser</text>
<text x="61.5" y="109.1">CFDout</text>
<text x="62.3" y="112.8">serOut</text>
<text x="106.4" y="111">testPulser</text>
<text x="116.4" y="109.1">CFDout</text>
<text x="117.1" y="112.8">serOut</text>
<text x="165" y="111">testPulser</text>
<text x="174.9" y="109.1">CFDout</text>
<text x="175.6" y="112.8">serOut</text>
<text x="230.8" y="111">testPulser</text>
<text x="240.7" y="109.1">CFDout</text>
<text x="241.5" y="112.8">serOut</text>
<text x="51.6" y="114.6">load_n</text>
<text x="106.4" y="114.6">load_n</text>
<text x="165" y="114.6">load_n</text>
<text x="230.8" y="114.6">load_n</text>
<text x="51.6" y="123.8">serIn</text>
<text x="106.4" y="123.8">serIn</text>
<text x="165" y="123.8">serIn</text>
<text x="230.8" y="123.8">serIn</text>
<text x="51.6" y="131.1">anodeOut</text>
<text x="51.6" y="127.4">sclk</text>
<text x="106.4" y="131.1">anodeOut</text>
<text x="106.4" y="127.4">sclk</text>
<text x="165" y="131.1">anodeOut</text>
<text x="165" y="127.4">sclk</text>
<text x="230.8" y="131.1">anodeOut</text>
<text x="230.8" y="127.4">sclk</text>
<text x="51.6" y="134.7">testPulser</text>
<text x="61.5" y="132.9">CFDout</text>
<text x="62.3" y="136.6">serOut</text>
<text x="106.4" y="134.7">testPulser</text>
<text x="116.4" y="132.9">CFDout</text>
<text x="117.1" y="136.6">serOut</text>
<text x="165" y="134.7">testPulser</text>
<text x="174.9" y="132.9">CFDout</text>
<text x="175.6" y="136.6">serOut</text>
<text x="230.8" y="134.7">testPulser</text>
<text x="240.7" y="132.9">CFDout</text>
<text x="241.5" y="136.6">serOut</text>
<text x="51.6" y="138.4">load_n</text>
<text x="106.4" y="138.4">load_n</text>
<text x="165" y="138.4">load_n</text>
<text x="230.8" y="138.4">load_n</text>
<text x="51.6" y="147.6">serIn</text>
<text x="106.4" y="147.6">serIn</text>
<text x="165" y="147.6">serIn</text>
<text x="230.8" y="147.6">serIn</text>
<text x="51.6" y="154.9">anodeOut</text>
<text x="51.6" y="151.2">sclk</text>
<text x="106.4" y="154.9">anodeOut</text>
<text x="106.4" y="151.2">sclk</text>
<text x="165" y="154.9">anodeOut</text>
<text x="165" y="151.2">sclk</text>
<text x="230.8" y="154.9">anodeOut</text>
<text x="230.8" y="151.2">sclk</text>
<text x="51.6" y="158.5">testPulser</text>
<text x="61.5" y="156.7">CFDout</text>
<text x="62.3" y="160.3">serOut</text>
<text x="106.4" y="158.5">testPulser</text>
<text x="116.4" y="156.7">CFDout</text>
<text x="117.1" y="160.3">serOut</text>
<text x="165" y="158.5">testPulser</text>
<text x="174.9" y="156.7">CFDout</text>
<text x="175.6" y="160.3">serOut</text>
<text x="230.8" y="158.5">testPulser</text>
<text x="240.7" y="156.7">CFDout</text>
<text x="241.5" y="160.3">serOut</text>
<text x="51.6" y="162.2">load_n</text>
<text x="106.4" y="162.2">load_n</text>
<text x="165" y="162.2">load_n</text>
<text x="230.8" y="162.2">load_n</text>
<text x="51.6" y="171.3">serIn</text>
<text x="106.4" y="171.3">serIn</text>
<text x="165" y="171.3">serIn</text>
<text x="51.6" y="178.6">anodeOut</text>
<text x="51.6" y="175">sclk</text>
<text x="106.4" y="178.6">anodeOut</text>
<text x="106.4" y="175">sclk</text>
<text x="165" y="178.6">anodeOut</text>
<text x="165" y="175">sclk</text>
<text x="51.6" y="185.9">load_n</text>
<text x="51.6" y="182.3">testPulser</text>
<text x="61.5" y="180.5">CFDout</text>
<text x="62.3" y="184.1">serOut</text>
<text x="106.4" y="185.9">load_n</text>
<text x="106.4" y="182.3">testPulser</text>
<text x="116.4" y="180.5">CFDout</text>
<text x="117.1" y="184.1">serOut</text>
<text x="165" y="185.9">load_n</text>
<text x="165" y="182.3">testPulser</text>
<text x="174.9" y="180.5">CFDout</text>
<text x="175.6" y="184.1">serOut</text>
</g>
<g font-size="1.6" fill="#f00">
<text x="42.4" y="27.6">serOut12</text>
<text x="97.3" y="27.6">serOut24</text>
<text x="155.8" y="27.6">serOut1</text>
<text x="221.6" y="27.6">serOut5</text>
<text x="40.6" y="34.9">anode1</text>
<text x="40.6" y="31.2">sclk1</text>
<text x="95.4" y="34.9">anode8</text>
<text x="95.4" y="31.2">sclk5</text>
<text x="154" y="34.9">anode15</text>
<text x="154" y="31.2">sclk1</text>
<text x="219.8" y="34.9">anode22</text>
<text x="219.8" y="31.2">sclk4</text>
<text x="40.6" y="38.5">tp_start1</text>
<text x="71.7" y="40.4">serOut1</text>
<text x="95.4" y="38.5">tp_start4</text>
<text x="126.5" y="40.4">serOut8</text>
<text x="154" y="38.5">tp_stop4</text>
<text x="185.1" y="40.4">serOut15</text>
<text x="219.8" y="38.5">tp_stop3</text>
<text x="250.9" y="40.4">serOut22</text>
<text x="40.6" y="42.2">load_n1</text>
<text x="95.4" y="42.2">load_n8</text>
<text x="154" y="42.2">load_n2</text>
<text x="219.8" y="42.2">load_n6</text>
<text x="42.4" y="51.4">serOut14</text>
<text x="97.3" y="51.4">serOut25</text>
<text x="155.8" y="51.4">serOut17</text>
<text x="221.6" y="51.4">serOut6</text>
<text x="40.6" y="58.7">anode2</text>
<text x="40.6" y="55">sclk1</text>
<text x="95.4" y="58.7">anode9</text>
<text x="95.4" y="55">sclk5</text>
<text x="154" y="58.7">anode16</text>
<text x="154" y="55">sclk2</text>
<text x="219.8" y="58.7">anode23</text>
<text x="219.8" y="55">sclk4</text>
<text x="40.6" y="66">load_n2</text>
<text x="40.6" y="62.3">tp_start2</text>
<text x="71.7" y="64.2">serOut2</text>
<text x="95.4" y="66">load_n9</text>
<text x="95.4" y="62.3">tp_start3</text>
<text x="126.5" y="64.2">serOut9</text>
<text x="154" y="66">load_n3</text>
<text x="154" y="62.3">tp_stop1</text>
<text x="185.1" y="64.2">serOut16</text>
<text x="219.8" y="66">load_n7</text>
<text x="219.8" y="62.3">tp_stop4</text>
<text x="250.9" y="64.2">serOut23</text>
<text x="42.4" y="75.1">serOut16</text>
<text x="97.3" y="75.1">serOut26</text>
<text x="155.8" y="75.1">serOut2</text>
<text x="221.6" y="75.1">serOut7</text>
<text x="40.6" y="82.4">anode3</text>
<text x="40.6" y="78.8">sclk2</text>
<text x="95.4" y="82.4">anode10</text>
<text x="95.4" y="78.8">sclk6</text>
<text x="154" y="82.4">anode17</text>
<text x="154" y="78.8">sclk2</text>
<text x="219.8" y="82.4">anode24</text>
<text x="219.8" y="78.8">sclk5</text>
<text x="40.6" y="89.7">load_n3</text>
<text x="40.6" y="86.1">tp_start3</text>
<text x="71.7" y="87.9">serOut3</text>
<text x="95.4" y="89.7">load_n10</text>
<text x="95.4" y="86.1">tp_start4</text>
<text x="126.5" y="87.9">serOut10</text>
<text x="154" y="89.7">load_n3</text>
<text x="154" y="86.1">tp_stop2</text>
<text x="185.1" y="87.9">serOut17</text>
<text x="219.8" y="89.7">load_n8</text>
<text x="219.8" y="86.1">tp_stop1</text>
<text x="250.9" y="87.9">serOut24</text>
<text x="42.4" y="98.9">serOut18</text>
<text x="97.3" y="98.9">serOut27</text>
<text x="155.8" y="98.9">serOut19</text>
<text x="221.6" y="98.9">serOut8</text>
<text x="40.6" y="106.2">anode4</text>
<text x="40.6" y="102.6">sclk2</text>
<text x="95.4" y="106.2">anode11</text>
<text x="95.4" y="102.6">sclk6</text>
<text x="154" y="106.2">anode18</text>
<text x="154" y="102.6">sclk2</text>
<text x="219.8" y="106.2">anode25</text>
<text x="219.8" y="102.6">sclk5</text>
<text x="40.6" y="113.5">load_n4</text>
<text x="40.6" y="109.9">tp_start1</text>
<text x="71.7" y="111.7">serOut4</text>
<text x="95.4" y="113.5">load_n11</text>
<text x="95.4" y="109.9">tp_start1</text>
<text x="126.5" y="111.7">serOut11</text>
<text x="154" y="113.5">load_n4</text>
<text x="154" y="109.9">tp_stop3</text>
<text x="185.1" y="111.7">serOut18</text>
<text x="219.8" y="113.5">load_n9</text>
<text x="219.8" y="109.9">tp_stop3</text>
<text x="250.9" y="111.7">serOut25</text>
<text x="42.4" y="122.7">serOut20</text>
<text x="97.3" y="122.7">serOut13</text>
<text x="155.8" y="122.7">serOut3</text>
<text x="221.6" y="122.7">serOut9</text>
<text x="40.6" y="130">anode5</text>
<text x="40.6" y="126.3">sclk3</text>
<text x="95.4" y="130">anode12</text>
<text x="95.4" y="126.3">sclk1</text>
<text x="154" y="130">anode19</text>
<text x="154" y="126.3">sclk2</text>
<text x="219.8" y="130">anode26</text>
<text x="219.8" y="126.3">sclk6</text>
<text x="40.6" y="137.3">load_n5</text>
<text x="40.6" y="133.6">tp_start4</text>
<text x="71.7" y="135.5">serOut5</text>
<text x="95.4" y="137.3">load_n1</text>
<text x="95.4" y="133.6">tp_stop1</text>
<text x="126.5" y="135.5">serOut12</text>
<text x="154" y="137.3">load_n4</text>
<text x="154" y="133.6">tp_stop4</text>
<text x="185.1" y="135.5">serOut19</text>
<text x="219.8" y="137.3">load_n10</text>
<text x="219.8" y="133.6">tp_stop2</text>
<text x="250.9" y="135.5">serOut26</text>
<text x="42.4" y="146.5">serOut22</text>
<text x="97.3" y="146.5">serin</text>
<text x="155.8" y="146.5">serOut21</text>
<text x="221.6" y="146.5">serOut10</text>
<text x="40.6" y="153.8">anode6</text>
<text x="40.6" y="150.1">sclk4</text>
<text x="95.4" y="153.8">anode13</text>
<text x="95.4" y="150.1">sclk1</text>
<text x="154" y="153.8">anode20</text>
<text x="154" y="150.1">sclk3</text>
<text x="219.8" y="153.8">anode27</text>
<text x="219.8" y="150.1">sclk6</text>
<text x="40.6" y="161.1">load_n6</text>
<text x="40.6" y="157.4">tp_start2</text>
<text x="71.7" y="159.2">serOut6</text>
<text x="95.4" y="161.1">load_n1</text>
<text x="95.4" y="157.4">tp_stop2</text>
<text x="126.5" y="159.2">serOut13</text>
<text x="154" y="161.1">load_n5</text>
<text x="154" y="157.4">tp_stop1</text>
<text x="185.1" y="159.2">serOut20</text>
<text x="219.8" y="161.1">load_n11</text>
<text x="219.8" y="157.4">tp_stop4</text>
<text x="250.9" y="159.2">serOut27</text>
<text x="40.6" y="173.9">sclk4</text>
<text x="42.4" y="170.2">serOut23</text>
<text x="95.4" y="173.9">sclk1</text>
<text x="97.3" y="170.2">serOut15</text>
<text x="154" y="173.9">sclk3</text>
<text x="155.8" y="170.2">serOut4</text>
<text x="40.6" y="177.5">anode7</text>
<text x="95.4" y="177.5">anode14</text>
<text x="154" y="177.5">anode21</text>
<text x="40.6" y="184.8">load_n7</text>
<text x="40.6" y="181.2">tp_start3</text>
<text x="71.7" y="183">serOut7</text>
<text x="95.4" y="184.8">load_n2</text>
<text x="95.4" y="181.2">tp_stop3</text>
<text x="126.5" y="183">serOut14</text>
<text x="154" y="184.8">load_n5</text>
<text x="154" y="181.2">tp_stop2</text>
<text x="185.1" y="183">serOut21</text>
</g>
<g font-size="1.6" fill="#004040">
<text x="51.2" y="25.8">CFD1</text>
<text x="106.1" y="25.8">CFD8</text>
<text x="164.6" y="25.8">CFD15</text>
<text x="230.4" y="25.8">CFD22</text>
<text x="51.2" y="49.5">CFD2</text>
<text x="106.1" y="49.5">CFD9</text>
<text x="164.6" y="49.5">CFD16</text>
<text x="230.4" y="49.5">CFD23</text>
<text x="51.2" y="73.3">CFD3</text>
<text x="106.1" y="73.3">CFD10</text>
<text x="164.6" y="73.3">CFD17</text>
<text x="230.4" y="73.3">CFD24</text>
<text x="51.2" y="97.1">CFD4</text>
<text x="106.1" y="97.1">CFD11</text>
<text x="164.6" y="97.1">CFD18</text>
<text x="230.4" y="97.1">CFD25</text>
<text x="51.2" y="120.9">CFD5</text>
<text x="106.1" y="120.9">CFD12</text>
<text x="164.6" y="120.9">CFD19</text>
<text x="230.4" y="120.9">CFD26</text>
<text x="51.2" y="144.6">CFD6</text>
<text x="106.1" y="144.6">CFD13</text>
<text x="164.6" y="144.6">CFD20</text>
<text x="230.4" y="144.6">CFD27</text>
<text x="51.2" y="168.4">CFD7</text>
<text x="106.1" y="168.4">CFD14</text>
<text x="164.6" y="168.4">CFD21</text>
</g>
<g font-size="1.6" fill="#000080">
<text x="58.5" y="25.8">StartCFD</text>
<text x="113.4" y="25.8">StartCFD</text>
<text x="171.9" y="25.8">StopCFD2</text>
<text x="237.7" y="25.8">StopCFD1</text>
<text x="31.1" y="32.2">A1</text>
<text x="85.9" y="32.2">A8</text>
<text x="144.5" y="32.2">A15</text>
<text x="210.3" y="32.2">A22</text>
<text x="58.5" y="49.5">StartCFD</text>
<text x="113.4" y="49.5">StartCFD</text>
<text x="171.9" y="49.5">StopCFD1</text>
<text x="237.7" y="49.5">StopCFD1</text>
<text x="31.1" y="55.9">A2</text>
<text x="85.9" y="55.9">A9</text>
<text x="144.5" y="55.9">A16</text>
<text x="210.3" y="55.9">A23</text>
<text x="58.5" y="73.3">StartCFD</text>
<text x="113.4" y="73.3">StartCFD</text>
<text x="171.9" y="73.3">StopCFD2</text>
<text x="237.7" y="73.3">StopCFD1</text>
<text x="31.1" y="79.7">A3</text>
<text x="85.9" y="79.7">A10</text>
<text x="144.5" y="79.7">A17</text>
<text x="210.3" y="79.7">A24</text>
<text x="58.5" y="97.1">StartCFD</text>
<text x="113.4" y="97.1">StartCFD</text>
<text x="171.9" y="97.1">StopCFD1</text>
<text x="237.7" y="97.1">StopCFD1</text>
<text x="31.1" y="103.5">A4</text>
<text x="85.9" y="103.5">A11</text>
<text x="144.5" y="103.5">A18</text>
<text x="210.3" y="103.5">A25</text>
<text x="58.5" y="120.9">StartCFD</text>
<text x="113.4" y="120.9">StopCFD1</text>
<text x="171.9" y="120.9">StopCFD2</text>
<text x="237.7" y="120.9">StopCFD1</text>
<text x="31.1" y="127.3">A5</text>
<text x="85.9" y="127.3">A12</text>
<text x="144.5" y="127.3">A19</text>
<text x="210.3" y="127.3">A26</text>
<text x="58.5" y="144.6">StartCFD</text>
<text x="113.4" y="144.6">StopCFD2</text>
<text x="171.9" y="144.6">StopCFD1</text>
<text x="237.7" y="144.6">StopCFD1</text>
<text x="31.1" y="151">A6</text>
<text x="85.9" y="151">A13</text>
<text x="144.5" y="151">A20</text>
<text x="210.3" y="151">A27</text>
<text x="58.5" y="168.4">StartCFD</text>
<text x="113.4" y="168.4">StopCFD1</text>
<text x="171.9" y="168.4">StopCFD2</text>
<text x="31.1" y="174.8">A7</text>
<text x="85.9" y="174.8">A14</text>
<text x="144.5" y="174.8">A21</text>
</g>
<g font-size="1.6">
<text x="79" y="37.6">start0</text>
<text x="133.9" y="37.6">start12</text>
<text x="192.4" y="37.6">stop3</text>
<text x="258.2" y="37.6">stop10</text>
<text x="6" y="59.6">serin</text>
<text x="6" y="65.1">sclk1</text>
<text x="79" y="61.4">start2</text>
<text x="133.9" y="61.4">start13</text>
<text x="192.4" y="61.4">stop4</text>
<text x="258.2" y="61.4">stop11</text>
<text x="6" y="68.7">sclk2</text>
<text x="6" y="72.4">sclk3</text>
<text x="6" y="76.1">sclk4</text>
<text x="6" y="79.7">sclk5</text>
<text x="6" y="83.4">sclk6</text>
<text x="79" y="85.2">start4</text>
<text x="133.9" y="85.2">start14</text>
<text x="192.4" y="85.2">stop5</text>
<text x="258.2" y="85.2">stop12</text>
<text x="4.2" y="101.6">load_n2</text>
<text x="4.2" y="98">load_n1</text>
<text x="4.2" y="105.3">load_n3</text>
<text x="4.2" y="112.6">load_n5</text>
<text x="4.2" y="109">load_n4</text>
<text x="79" y="109">start6</text>
<text x="133.9" y="109">start15</text>
<text x="139.3" y="112.6">serOut11</text>
<text x="192.4" y="109">stop6</text>
<text x="258.2" y="109">stop13</text>
<text x="4.2" y="116.3">load_n6</text>
<text x="4.2" y="119.9">load_n7</text>
<text x="4.2" y="123.6">load_n8</text>
<text x="4.2" y="127.3">load_n9</text>
<text x="4.2" y="130.9">load_n10</text>
<text x="4.2" y="134.6">load_n11</text>
<text x="79" y="132.7">start8</text>
<text x="133.9" y="132.7">stop0</text>
<text x="192.4" y="132.7">stop7</text>
<text x="258.2" y="132.7">stop14</text>
<text x="4.2" y="149.2">tp_start1</text>
<text x="4.2" y="152.9">tp_start2</text>
<text x="4.2" y="156.5">tp_start3</text>
<text x="4.2" y="160.2">tp_start4</text>
<text x="79" y="156.5">start10</text>
<text x="133.9" y="156.5">stop1</text>
<text x="192.4" y="156.5">stop8</text>
<text x="258.2" y="156.5">stop15</text>
<text x="4.2" y="167.5">tp_stop1</text>
<text x="4.2" y="171.2">tp_stop2</text>
<text x="4.2" y="174.8">tp_stop3</text>
<text x="4.2" y="178.5">tp_stop4</text>
<text x="79" y="180.3">start11</text>
<text x="133.9" y="180.3">stop2</text>
<text x="192.4" y="180.3">stop9</text>
<text x="204.8" y="182.7">Title</text>
<text x="212.1" y="184.5">SPAN-AI Anode with CFDs</text>
<text x="204.8" y="188.2">Size</text>
<text x="206.7" y="190">B</text>
<text x="212.1" y="188.2">Document Number</text>
<text x="212.1" y="190">SPW-SPAI-ANODE-002</text>
<text x="265.2" y="188.2">Rev</text>
<text x="267" y="190">A</text>
<text x="204.8" y="193.6">Date:</text>
<text x="214.3" y="193.6">Tuesday, April 05, 2016</text>
<text x="241.4" y="193.6">Sheet</text>
<text x="250.5" y="193.6">1</text>
<text x="256" y="193.6">of</text>
<text x="261.5" y="193.6">1</text>
</g>
<g font-size="1.3">
<text x="29.3" y="20.2">5</text>
<text x="84.1" y="20.2">4</text>
<text x="139" y="20.2">3</text>
<text x="193.8" y="20.2">2</text>
<text x="248.7" y="20.2">1</text>
<text x=".5" y="43.5">D</text>
<text x="276.6" y="43.5">D</text>
<text x=".5" y="87">C</text>
<text x="276.6" y="87">C</text>
<text x=".5" y="130.4">B</text>
<text x="276.6" y="130.4">B</text>
<text x=".5" y="173.8">A</text>
<text x="276.6" y="173.8">A</text>
<text x="29.3" y="195.7">5</text>
<text x="84.1" y="195.7">4</text>
<text x="139" y="195.7">3</text>
<text x="193.8" y="195.7">2</text>
<text x="248.7" y="195.7">1</text>
</g>
</svg>
